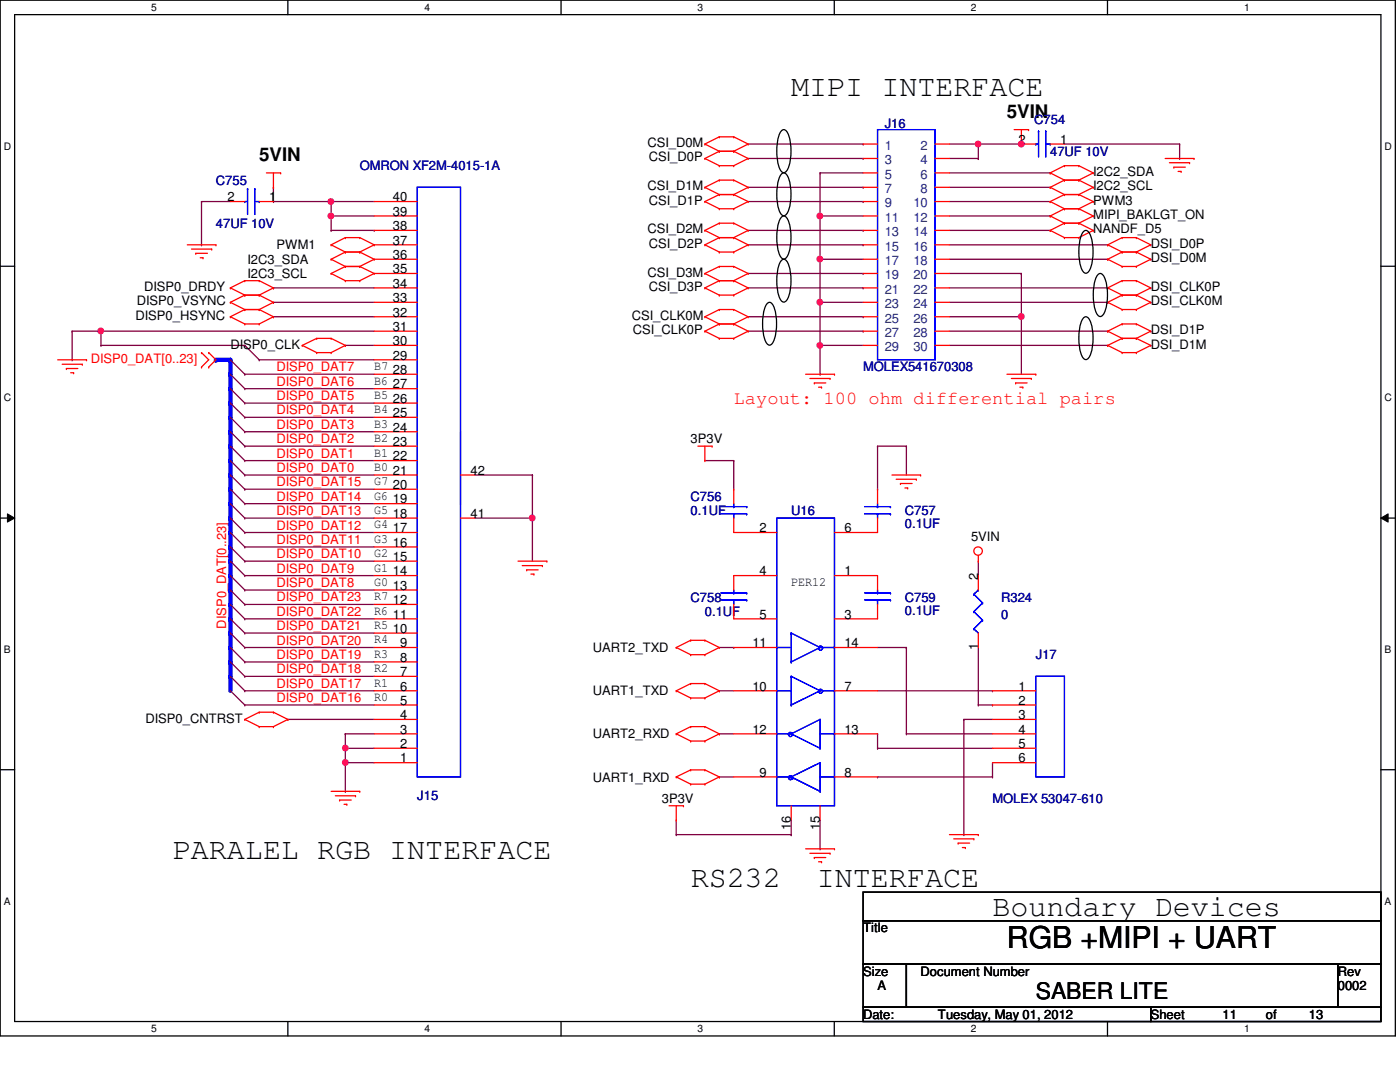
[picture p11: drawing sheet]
<svg xmlns="http://www.w3.org/2000/svg" width="279mm" height="216mm" viewBox="0 0 279 216" stroke-linecap="round" stroke-linejoin="round" font-family="sans-serif">
<path d="M0 0h278.5v206.7h-278.5zM2.9 2.9h272.7v200.9h-272.7z" fill="none" stroke="#000" stroke-width=".25"/>
<g fill="#fff">
<path d="M30.2 .3h1.1v2.3h-1.1z"/>
<path d="M30.2 204.1h1.1v2.3h-1.1z"/>
</g>
<path d="M57.4 0v2.9M57.4 203.8v2.9" fill="none" stroke="#000" stroke-width=".25"/>
<g fill="#fff">
<path d="M84.7 .3h1.1v2.3h-1.1z"/>
<path d="M84.7 204.1h1.1v2.3h-1.1z"/>
</g>
<path d="M112 0v2.9M112 203.8v2.9" fill="none" stroke="#000" stroke-width=".25"/>
<g fill="#fff">
<path d="M139.2 .3h1.1v2.3h-1.1z"/>
<path d="M139.2 204.1h1.1v2.3h-1.1z"/>
</g>
<path d="M166.5 0v2.9M166.5 203.8v2.9" fill="none" stroke="#000" stroke-width=".25"/>
<g fill="#fff">
<path d="M193.8 .3h1.1v2.3h-1.1z"/>
<path d="M193.8 204.1h1.1v2.3h-1.1z"/>
</g>
<path d="M221 0v2.9M221 203.8v2.9" fill="none" stroke="#000" stroke-width=".25"/>
<g fill="#fff">
<path d="M248.3 .3h1.1v2.3h-1.1z"/>
<path d="M248.3 204.1h1.1v2.3h-1.1z"/>
<path d="M.8 28h1.4v2.3h-1.4z"/>
<path d="M276.3 28h1.4v2.3h-1.4z"/>
<path d="M.8 78.2h1.4v2.3h-1.4z"/>
<path d="M276.3 78.2h1.4v2.3h-1.4z"/>
</g>
<path d="M0 53.1h2.9M275.6 53.1h2.9" fill="none" stroke="#000" stroke-width=".25"/>
<g fill="#fff">
<path d="M.8 128.5h1.3v2.2h-1.3z"/>
<path d="M276.3 128.5h1.3v2.2h-1.3z"/>
</g>
<path d="M0 103.4h2.9M275.6 103.4h2.9" fill="none" stroke="#000" stroke-width=".25"/>
<path d="M1.5 102.5l1.4 .9-1.4 .8zM275.6 103.4l1.4-.9v1.7z" fill="#000"/>
<path d="M1.5 102.5l1.4 .9-1.4 .8zM275.6 103.4l1.4-.9v1.7z" fill="none" stroke="#000" stroke-width=".2"/>
<g fill="#fff">
<path d="M.8 178.7h1.3v2.2h-1.3z"/>
<path d="M276.3 178.7h1.3v2.2h-1.3z"/>
</g>
<path d="M0 153.6h2.9M275.6 153.6h2.9" fill="none" stroke="#000" stroke-width=".25"/>
<path d="M48.9 68.9h.1M48.9 68.9l2.8 2.9M54.6 60.3h.1M54.6 60.3h20.1M48.9 97.6h.1M48.9 94.8h.1M48.9 97.6h25.8M48.9 94.8h25.8M48.9 100.5h.1M48.9 100.5h25.8M48.9 135h.1M48.9 135h25.8" fill="none" stroke="#800040" stroke-width=".25"/>
<path d="M43.1 71.8h2.9" fill="none" stroke="#00f" stroke-width=".85"/>
<circle cx="43.1" cy="71.8" r=".42" fill="#00f"/>
<path d="M48.9 132.1h.1M48.9 132.1h25.8" fill="none" stroke="#800040" stroke-width=".25"/>
<path d="M46 71.8v2.9" fill="none" stroke="#00f" stroke-width=".85"/>
<circle cx="46" cy="71.8" r=".42" fill="#00f"/>
<g fill="none" stroke="#800040" stroke-width=".25">
<path d="M20.2 66.1h.1M20.2 66.1h54.5M54.6 63.2h.1M54.6 63.2h20.1M48.9 91.9h.1M48.9 89h.1M48.9 91.9h25.8M48.9 89h25.8M48.9 129.2h.1M48.9 126.3h.1M48.9 129.2h25.8M48.9 126.3h25.8"/>
<path d="M48.9 140.7h.1M48.9 140.7h25.8"/>
</g>
<circle cx="20.1" cy="66" r=".56" fill="#f0f"/>
<circle cx="20.1" cy="66" r=".56" fill="none" stroke="#f0f" stroke-width=".25"/>
<path d="M46 135v2.8" fill="none" stroke="#00f" stroke-width=".85"/>
<circle cx="46" cy="135" r=".42" fill="#00f"/>
<path d="M48.9 74.7h.1M48.9 74.7h25.8" fill="none" stroke="#800040" stroke-width=".25"/>
<path d="M46 132.1v2.9" fill="none" stroke="#00f" stroke-width=".85"/>
<circle cx="46" cy="132.1" r=".42" fill="#00f"/>
<path d="M48.9 86.1h.1M48.9 86.1h25.8" fill="none" stroke="#800040" stroke-width=".25"/>
<path d="M46 129.2v2.9" fill="none" stroke="#00f" stroke-width=".85"/>
<circle cx="46" cy="129.2" r=".42" fill="#00f"/>
<path d="M48.9 123.5h.1M48.9 123.5h25.8" fill="none" stroke="#800040" stroke-width=".25"/>
<path d="M46 126.3v2.9" fill="none" stroke="#00f" stroke-width=".85"/>
<circle cx="46" cy="126.3" r=".42" fill="#00f"/>
<path d="M46 123.5v2.8" fill="none" stroke="#00f" stroke-width=".85"/>
<circle cx="46" cy="123.5" r=".42" fill="#00f"/>
<path d="M48.9 83.3h.1M48.9 83.3h25.8" fill="none" stroke="#800040" stroke-width=".25"/>
<path d="M46 120.6v2.9" fill="none" stroke="#00f" stroke-width=".85"/>
<circle cx="46" cy="120.6" r=".42" fill="#00f"/>
<path d="M68.9 68.9h.1M68.9 68.9h5.8M48.9 120.6h.1M48.9 120.6h25.8" fill="none" stroke="#800040" stroke-width=".25"/>
<path d="M46 117.7v2.9" fill="none" stroke="#00f" stroke-width=".85"/>
<circle cx="46" cy="117.7" r=".42" fill="#00f"/>
<path d="M46 114.9v2.8" fill="none" stroke="#00f" stroke-width=".85"/>
<circle cx="46" cy="114.9" r=".42" fill="#00f"/>
<path d="M68.9 152.2h.1M68.9 149.3v2.9" fill="none" stroke="#800040" stroke-width=".25"/>
<circle cx="68.9" cy="152.1" r=".56" fill="#f0f"/>
<circle cx="68.9" cy="152.1" r=".56" fill="none" stroke="#f0f" stroke-width=".25"/>
<path d="M51.7 71.8h.1M51.7 71.8h23M48.9 80.4h.1M48.9 80.4h25.8M57.4 143.6h.1M57.4 143.6h17.3M68.9 149.3h.1M68.9 149.3h5.8" fill="none" stroke="#800040" stroke-width=".25"/>
<path d="M46 112v2.9" fill="none" stroke="#00f" stroke-width=".85"/>
<circle cx="46" cy="112" r=".42" fill="#00f"/>
<path d="M48.9 117.7h.1M48.9 117.7h25.8M68.9 157.9h.1M68.9 152.2h.1M68.9 152.2v5.7M68.9 152.2h5.8" fill="none" stroke="#800040" stroke-width=".25"/>
<path d="M46 109.1v2.9" fill="none" stroke="#00f" stroke-width=".85"/>
<circle cx="46" cy="109.1" r=".42" fill="#00f"/>
<path d="M46 106.3v2.8" fill="none" stroke="#00f" stroke-width=".85"/>
<circle cx="46" cy="106.3" r=".42" fill="#00f"/>
<path d="M48.9 77.6h.1M48.9 77.6h25.8" fill="none" stroke="#800040" stroke-width=".25"/>
<path d="M46 103.4v2.9" fill="none" stroke="#00f" stroke-width=".85"/>
<circle cx="46" cy="103.4" r=".42" fill="#00f"/>
<path d="M48.9 114.9h.1M48.9 114.9h25.8" fill="none" stroke="#800040" stroke-width=".25"/>
<path d="M46 100.5v2.9" fill="none" stroke="#00f" stroke-width=".85"/>
<circle cx="46" cy="100.5" r=".42" fill="#00f"/>
<path d="M46 97.6v2.9" fill="none" stroke="#00f" stroke-width=".85"/>
<circle cx="46" cy="97.6" r=".42" fill="#00f"/>
<path d="M46 94.8v2.8" fill="none" stroke="#00f" stroke-width=".85"/>
<circle cx="46" cy="94.8" r=".42" fill="#00f"/>
<path d="M48.9 112h.1M48.9 112h25.8" fill="none" stroke="#800040" stroke-width=".25"/>
<path d="M46 91.9v2.9" fill="none" stroke="#00f" stroke-width=".85"/>
<circle cx="46" cy="91.9" r=".42" fill="#00f"/>
<path d="M46 89v2.9" fill="none" stroke="#00f" stroke-width=".85"/>
<circle cx="46" cy="89" r=".42" fill="#00f"/>
<path d="M46 86.1v2.9" fill="none" stroke="#00f" stroke-width=".85"/>
<circle cx="46" cy="86.1" r=".42" fill="#00f"/>
<path d="M48.9 109.1h.1M48.9 109.1h25.8" fill="none" stroke="#800040" stroke-width=".25"/>
<path d="M46 83.3v2.8" fill="none" stroke="#00f" stroke-width=".85"/>
<circle cx="46" cy="83.3" r=".42" fill="#00f"/>
<path d="M46 80.4v2.9" fill="none" stroke="#00f" stroke-width=".85"/>
<circle cx="46" cy="80.4" r=".42" fill="#00f"/>
<path d="M48.9 106.3h.1M48.9 106.3h25.8" fill="none" stroke="#800040" stroke-width=".25"/>
<path d="M46 77.6v2.8" fill="none" stroke="#00f" stroke-width=".85"/>
<circle cx="46" cy="77.6" r=".42" fill="#00f"/>
<path d="M46 74.7v2.9" fill="none" stroke="#00f" stroke-width=".85"/>
<circle cx="46" cy="74.7" r=".42" fill="#00f"/>
<g fill="none" stroke="#800040" stroke-width=".25">
<path d="M54.6 57.4h.1M54.6 57.4h20.1M66.1 40.2h.1M66.1 40.2h8.6M20.2 68.9h.1M20.2 68.9h28.7M91.9 86.1v14.4M48.9 103.4h.1M48.9 103.4h25.8M91.9 100.5h.1M106.3 103.4h.1M106.3 103.4v8.6"/>
<path d="M48.9 137.8h.1M48.9 137.8h25.8"/>
</g>
<circle cx="66" cy="40.2" r=".56" fill="#f0f"/>
<circle cx="66" cy="40.2" r=".56" fill="none" stroke="#f0f" stroke-width=".25"/>
<path d="M66.1 43.1h.1M66.1 43.1h8.6M94.8 94.8h11.5M106.3 94.8h.1M94.8 103.4h11.5M106.3 103.4h.1" fill="none" stroke="#800040" stroke-width=".25"/>
<circle cx="106.2" cy="103.4" r=".56" fill="#f0f"/>
<circle cx="106.2" cy="103.4" r=".56" fill="none" stroke="#f0f" stroke-width=".25"/>
<g fill="none" stroke="#800040" stroke-width=".25">
<path d="M54.6 37.4h.1M54.6 37.4v2.8M40.2 40.2h.1M40.2 48.9h.1M40.2 40.2h5.8M40.2 40.2v8.7M54.6 40.2h.1M54.6 40.2h11.5M66.1 40.2h.1M66.1 46h.1M66.1 40.2v5.8M14.4 66.1h.1"/>
<path d="M14.4 71.8h.1M14.4 66.1h5.8M14.4 66.1v5.7M20.2 66.1h.1M20.2 66.1v2.8M106.3 94.8h.1M106.3 94.8v8.6"/>
</g>
<circle cx="66" cy="43.1" r=".56" fill="#f0f"/>
<circle cx="66" cy="43.1" r=".56" fill="none" stroke="#f0f" stroke-width=".25"/>
<path d="M66.1 46h8.6M74.7 46h.1M68.9 146.4h.1M68.9 146.4v2.9" fill="none" stroke="#800040" stroke-width=".25"/>
<circle cx="68.9" cy="149.3" r=".56" fill="#f0f"/>
<circle cx="68.9" cy="149.3" r=".56" fill="none" stroke="#f0f" stroke-width=".25"/>
<path d="M163.7 34.5h.1M163.7 34.5h8.6M163.7 34.5v8.6M163.7 43.1h.1M68.9 146.4h.1M68.9 146.4h5.8" fill="none" stroke="#800040" stroke-width=".25"/>
<circle cx="163.6" cy="43.1" r=".56" fill="#f0f"/>
<circle cx="163.6" cy="43.1" r=".56" fill="none" stroke="#f0f" stroke-width=".25"/>
<path d="M163.7 43.1h.1M163.7 51.7h.1M163.7 43.1h8.6M163.7 43.1v8.6M189.5 54.6h14.3M203.8 54.6h.1" fill="none" stroke="#800040" stroke-width=".25"/>
<circle cx="163.6" cy="51.7" r=".56" fill="#f0f"/>
<circle cx="163.6" cy="51.7" r=".56" fill="none" stroke="#f0f" stroke-width=".25"/>
<path d="M189.5 63.2h14.3M203.8 63.2h.1" fill="none" stroke="#800040" stroke-width=".25"/>
<circle cx="203.8" cy="63.2" r=".56" fill="#f0f"/>
<circle cx="203.8" cy="63.2" r=".56" fill="none" stroke="#f0f" stroke-width=".25"/>
<path d="M163.7 51.7h.1M163.7 51.7h8.6M163.7 51.7v8.6M203.8 54.6h.1M203.8 54.6v8.6M163.7 60.3h.1" fill="none" stroke="#800040" stroke-width=".25"/>
<circle cx="163.6" cy="60.3" r=".56" fill="#f0f"/>
<circle cx="163.6" cy="60.3" r=".56" fill="none" stroke="#f0f" stroke-width=".25"/>
<g fill="none" stroke="#800040" stroke-width=".25">
<path d="M189.5 34.5h20.1M189.5 37.4h20.1M209.6 34.5h.1M209.6 37.4h.1M149.3 46h23M149.3 48.9h23M172.3 46h.1M172.3 48.9h.1M189.5 43.1h20.1M189.5 57.4h31.6M209.6 43.1h.1M221.1 57.4h.1"/>
<path d="M163.7 60.3h.1M163.7 68.9h.1M163.7 60.3h8.6M163.7 60.3v8.6M189.5 60.3h31.6M189.5 66.1h31.6M189.5 68.9h31.6M221.1 60.3h.1M221.1 66.1h.1M221.1 68.9h.1"/>
</g>
<circle cx="163.6" cy="68.9" r=".56" fill="#f0f"/>
<circle cx="163.6" cy="68.9" r=".56" fill="none" stroke="#f0f" stroke-width=".25"/>
<path d="M189.5 28.7h5.7M195.2 28.7h.1M189.5 48.9h31.6M189.5 51.7h31.6M189.5 46h20.1M209.6 46h.1M221.1 48.9h.1M221.1 51.7h.1M163.7 68.9h.1M163.7 74.7h.1M163.7 68.9h8.6M163.7 68.9v5.8" fill="none" stroke="#800040" stroke-width=".25"/>
<circle cx="195.2" cy="28.7" r=".56" fill="#f0f"/>
<circle cx="195.2" cy="28.7" r=".56" fill="none" stroke="#f0f" stroke-width=".25"/>
<path d="M189.5 31.6h5.7M195.2 31.6h.1M195.2 28.7h8.6M203.8 28.7h.1" fill="none" stroke="#800040" stroke-width=".25"/>
<circle cx="203.8" cy="28.8" r=".56" fill="#f0f"/>
<circle cx="203.8" cy="28.8" r=".56" fill="none" stroke="#f0f" stroke-width=".25"/>
<g fill="none" stroke="#800040" stroke-width=".25">
<path d="M149.3 28.7h23M149.3 31.6h23M149.3 37.4h23M172.3 28.7h.1M172.3 31.6h.1M172.3 37.4h.1M195.2 31.6h.1M195.2 28.7v2.9M212.4 28.7h23M235.4 28.7h.1M235.4 31.6h.1M235.4 28.7v2.9"/>
<path d="M149.3 57.4h23M149.3 54.6h23M149.3 40.2h23M172.3 57.4h.1M172.3 54.6h.1M172.3 40.2h.1M189.5 40.2h20.1M209.6 40.2h.1M46 77.6h.1M46 74.7h.1M46 71.8h.1M46 77.6l2.9 2.8"/>
<path d="M46 74.7l2.9 2.9M46 71.8l2.9 2.9M149.3 63.2h23M149.3 66.1h23M172.3 63.2h.1M172.3 66.1h.1M203.8 63.2h.1M203.8 63.2v11.5M46 97.6h.1M46 94.8h.1M46 91.9h.1M46 89h.1"/>
<path d="M46 86.1h.1M46 83.3h.1M46 80.4h.1M46 97.6l2.9 2.9M46 94.8l2.9 2.8M46 91.9l2.9 2.9M46 89l2.9 2.9M46 86.1l2.9 2.9M46 83.3l2.9 2.8M46 80.4l2.9 2.9M140.7 91.9h5.7M146.4 97.6h.1"/>
<path d="M146.4 91.9h.1M146.4 91.9v5.7M175.1 97.6h.1M175.1 89h.1M175.1 89v8.6M175.1 89h5.8M180.9 89h.1M180.9 89v5.8M46 117.7h.1M46 114.9h.1M46 112h.1M46 109.1h.1"/>
<path d="M46 106.3h.1M46 103.4h.1M46 100.5h.1M46 117.7l2.9 2.9M46 114.9l2.9 2.8M46 112l2.9 2.9M46 109.1l2.9 2.9M46 106.3l2.9 2.8M46 103.4l2.9 2.9M46 100.5l2.9 2.9M195.2 114.9h.1M195.2 112v2.9"/>
<path d="M46 137.8h.1M46 135h.1M46 132.1h.1M46 129.2h.1M46 126.3h.1M46 123.5h.1M46 120.6h.1M46 137.8l2.9 2.9M46 135l2.9 2.8M46 132.1l2.9 2.9M46 129.2l2.9 2.9M46 126.3l2.9 2.9"/>
<path d="M46 123.5l2.9 2.8M46 120.6l2.9 2.9M143.6 137.8h.1M143.6 129.2h2.8M143.6 137.8h2.8M146.4 129.2h.1M175.1 129.2h5.8M175.1 137.8h23M180.9 129.2h.1M180.9 129.2v17.2M195.2 129.2v11.5M198.1 137.8h.1"/>
<path d="M143.6 146.4h.1M143.6 155h.1M143.6 155h2.8M143.6 146.4h2.8M175.1 149.3h.1M175.1 146.4h.1M175.1 155h.1M175.1 149.3h23M175.1 146.4v2.9M175.1 155h23M180.9 146.4h.1M180.9 146.4h17.2"/>
<path d="M192.4 143.6h.1M192.4 143.6h5.7M192.4 143.6v22.9M195.2 140.7h.1M195.2 140.7h2.9M198.1 155h.1M198.1 140.7h.1M198.1 152.2v2.8M135 166.5h.1M135 166.5h22.9M135 163.7v2.8M157.9 166.5h.1"/>
<path d="M157.9 163.7v2.8M163.7 169.4h.1M163.7 163.7v5.7M192.4 166.5h.1"/>
</g>
<g fill="none" stroke="#f00" stroke-width=".25">
<path d="M53.2 34.5h2.8M54.6 37.4h.1M54.6 34.5v2.9M56 34.5h.1M140.7 28.7h.1M140.7 31.6h.1M140.7 37.4h.1M140.7 28.7l2.9 1.5M140.7 31.6l2.9 1.5M140.7 37.4l2.9 1.4M143.6 30.2h.1M143.6 27.3h.1"/>
<path d="M143.6 33.1h.1M143.6 38.8h.1M143.6 35.9h.1M143.6 35.9h2.8M143.6 33.1h2.8M143.6 38.8h2.8M143.6 30.2h2.8M143.6 27.3h2.8M143.6 27.3l-2.9 1.4M143.6 30.2l-2.9 1.4M143.6 35.9l-2.9 1.5M143.6 38.8l-2.9 1.4"/>
<path d="M146.4 30.2h.1M146.4 27.3h.1M146.4 33.1h.1M146.4 38.8h.1M146.4 35.9h.1M146.4 27.3l2.9 1.4M146.4 30.2l2.9 1.4M146.4 35.9l2.9 1.5M146.4 38.8l2.9 1.4M149.3 28.7h.1M149.3 31.6h.1M149.3 37.4h.1"/>
<path d="M149.3 28.7l-2.9 1.5M149.3 31.6l-2.9 1.5M149.3 37.4l-2.9 1.4M172.3 34.5h2.8M172.3 31.6h2.8M172.3 28.7h2.8M172.3 37.4h2.8M186.6 34.5h2.9M186.6 31.6h2.9M186.6 28.7h2.9M186.6 37.4h2.9M202.4 25.9h2.9"/>
<path d="M203.8 28.7h.1M203.8 25.9v2.8M203.8 28.7h2.9M205.3 25.9h.1M209.6 34.5h.1M209.6 37.4h.1M209.6 34.5l2.8 1.4M209.6 37.4l2.8 1.4M209.6 28.7h2.8M212.4 35.9h.1M212.4 33.1h.1M212.4 38.8h.1"/>
<path d="M212.4 35.9h2.9M212.4 33.1l-2.8 1.4M212.4 33.1h2.9M212.4 38.8h2.9M212.4 35.9l-2.8 1.5M212.4 38.8l-2.8 1.4M215.3 35.9h.1M215.3 33.1h.1M215.3 38.8h.1M215.3 33.1l2.9 1.4M215.3 35.9l2.9 1.5M215.3 38.8l2.9 1.4"/>
<path d="M218.2 34.5h.1M218.2 37.4h.1M218.2 34.5l-2.9 1.4M218.2 37.4l-2.9 1.4M232.5 31.6h5.8M233.4 32.5h4M234.3 33.4h.1M234.3 33.4h2.3M235.1 34.2h.6M235.7 34.2h.1M237.4 32.5h.1M238.3 31.6h.1"/>
<path d="M37.4 48.9h5.7M38.2 49.7h4M39.1 50.5h.1M39.1 50.5h2.3M40 51.4h.5M40.5 51.4h.1M42.2 49.7h.1M43.1 48.9h.1M46 57.4h.1M46 57.4l2.9 1.5M46 40.2h2.9M48.9 58.9h.1"/>
<path d="M48.9 56h.1M48.9 56h2.8M48.9 58.9h2.8M48.9 58.9l-2.9 1.4M48.9 56l-2.9 1.4M51.7 58.9h.1M51.7 56h.1M51.7 58.9l2.9 1.4M51.7 56l2.9 1.4M51.7 40.2h2.9M54.6 57.4h.1M54.6 57.4l-2.9 1.5"/>
<path d="M66.1 51.7h.1M66.1 54.6h.1M66.1 48.9h.1M66.1 51.7l2.8 1.5M66.1 54.6l2.8 1.4M66.1 48.9l2.8 1.4M68.9 50.3h.1M68.9 53.2h.1M68.9 56h.1M68.9 47.4h.1M68.9 50.3l-2.8 1.4M68.9 50.3h2.9"/>
<path d="M68.9 53.2h2.9M68.9 53.2l-2.8 1.4M68.9 56h2.9M68.9 47.4h2.9M68.9 47.4l-2.8 1.5M71.8 50.3h.1M71.8 53.2h.1M71.8 56h.1M71.8 47.4h.1M71.8 50.3l2.9 1.4M71.8 53.2l2.9 1.4M71.8 47.4l2.9 1.5"/>
<path d="M74.7 51.7h.1M74.7 54.6h.1M74.7 48.9h.1M74.7 51.7l-2.9 1.5M74.7 54.6l-2.9 1.4M74.7 48.9l-2.9 1.4M74.7 48.9h8.6M74.7 57.4h8.6M74.7 54.6h8.6M74.7 51.7h8.6M74.7 46h8.6M74.7 43.1h8.6"/>
<path d="M74.7 40.2h8.6M140.7 46h.1M140.7 48.9h.1M140.7 54.6h.1M140.7 57.4h.1M140.7 40.2h.1M140.7 46l2.9 1.4M140.7 48.9l2.9 1.4M140.7 54.6l2.9 1.4M140.7 57.4l2.9 1.5M140.7 40.2l2.9 1.5M143.6 47.4h.1"/>
<path d="M143.6 44.5h.1M143.6 50.3h.1M143.6 56h.1M143.6 53.2h.1M143.6 58.9h.1M143.6 41.7h.1M143.6 50.3h2.8M143.6 53.2h2.8M143.6 56h2.8M143.6 47.4h2.8M143.6 44.5h2.8M143.6 44.5l-2.9 1.5"/>
<path d="M143.6 47.4l-2.9 1.5M143.6 58.9h2.8M143.6 53.2l-2.9 1.4M143.6 56l-2.9 1.4M143.6 41.7h2.8M146.4 47.4h.1M146.4 44.5h.1M146.4 50.3h.1M146.4 56h.1M146.4 53.2h.1M146.4 58.9h.1M146.4 41.7h.1"/>
<path d="M146.4 44.5l2.9 1.5M146.4 47.4l2.9 1.5M146.4 53.2l2.9 1.4M146.4 56l2.9 1.4M149.3 46h.1M149.3 48.9h.1M149.3 54.6h.1M149.3 57.4h.1M149.3 40.2h.1M149.3 46l-2.9 1.4M149.3 48.9l-2.9 1.4M149.3 54.6l-2.9 1.4"/>
<path d="M149.3 57.4l-2.9 1.5M149.3 40.2l-2.9 1.5M172.3 48.9h2.8M172.3 57.4h2.8M172.3 54.6h2.8M172.3 51.7h2.8M172.3 46h2.8M172.3 43.1h2.8M172.3 40.2h2.8M186.6 48.9h2.9M186.6 57.4h2.9M186.6 54.6h2.9"/>
<path d="M186.6 51.7h2.9M186.6 46h2.9M186.6 43.1h2.9M186.6 40.2h2.9M209.6 43.1h.1M209.6 40.2h.1M209.6 46h.1M209.6 43.1l2.8 1.4M209.6 40.2l2.8 1.5M209.6 46l2.8 1.4M212.4 44.5h.1M212.4 41.7h.1"/>
<path d="M212.4 47.4h.1M212.4 47.4h2.9M212.4 44.5h2.9M212.4 41.7h2.9M212.4 41.7l-2.8 1.4M212.4 44.5l-2.8 1.5M215.3 44.5h.1M215.3 41.7h.1M215.3 47.4h.1M215.3 44.5l2.9 1.5M215.3 41.7l2.9 1.4M218.2 43.1h.1"/>
<path d="M218.2 40.2h.1M218.2 46h.1M218.2 43.1l-2.9 1.4M218.2 40.2l-2.9 1.5M218.2 46l-2.9 1.4M221.1 57.4h.1M221.1 51.7h.1M221.1 48.9h.1M221.1 57.4l2.8 1.5M221.1 51.7l2.8 1.5M221.1 48.9l2.8 1.4M223.9 58.9h.1"/>
<path d="M223.9 56h.1M223.9 53.2h.1M223.9 50.3h.1M223.9 47.4h.1M223.9 50.3h2.9M223.9 53.2h2.9M223.9 56h2.9M223.9 47.4h2.9M223.9 58.9l-2.8 1.4M223.9 58.9h2.9M223.9 56l-2.8 1.4M223.9 50.3l-2.8 1.4"/>
<path d="M223.9 47.4l-2.8 1.5M226.8 58.9h.1M226.8 56h.1M226.8 53.2h.1M226.8 50.3h.1M226.8 47.4h.1M226.8 58.9l2.9 1.4M226.8 56l2.9 1.4M226.8 50.3l2.9 1.4M226.8 47.4l2.9 1.5M229.7 57.4h.1M229.7 51.7h.1"/>
<path d="M229.7 48.9h.1M229.7 57.4l-2.9 1.5M229.7 51.7l-2.9 1.5M229.7 48.9l-2.9 1.4M11.5 71.8h5.8M12.4 72.7h4M13.3 73.5h.1M13.3 73.5h2.2M14.1 74.4h.6M14.7 74.4h.1M16.4 72.7h.1M17.3 71.8h.1"/>
<path d="M40.2 73.2h.1M40.2 70.4h.1M40.2 70.4l1.5 1.4-1.5 1.4M41.7 70.4h.1M41.7 73.2h.1M41.7 70.4l1.4 1.4-1.4 1.4M46 63.2h.1M46 60.3h.1M46 63.2l2.9 1.4M46 60.3l2.9 1.5M48.9 64.6h.1M48.9 61.8h.1"/>
<path d="M48.9 61.8h2.8M48.9 64.6h2.8M48.9 61.8l-2.9 1.4M51.7 64.6h.1M51.7 61.8h.1M51.7 61.8l2.9 1.4M54.6 63.2h.1M54.6 60.3h.1M54.6 63.2l-2.9 1.4M54.6 60.3l-2.9 1.5M60.3 68.9h.1M60.3 68.9l2.9 1.5"/>
<path d="M63.2 70.4h.1M63.2 67.5h.1M63.2 70.4h2.9M63.2 67.5h2.9M63.2 67.5l-2.9 1.4M66.1 70.4h.1M66.1 67.5h.1M66.1 67.5l2.8 1.4M68.9 68.9h.1M68.9 68.9l-2.8 1.5M74.7 71.8h8.6M74.7 74.7h8.6"/>
<path d="M74.7 77.6h8.6M74.7 68.9h8.6M74.7 66.1h8.6M74.7 63.2h8.6M74.7 60.3h8.6M140.7 63.2h.1M140.7 66.1h.1M140.7 63.2l2.9 1.4M140.7 66.1l2.9 1.4M143.6 64.6h.1M143.6 61.8h.1M143.6 67.5h.1"/>
<path d="M143.6 61.8h2.8M143.6 67.5h2.8M143.6 64.6h2.8M143.6 61.8l-2.9 1.4M143.6 64.6l-2.9 1.5M146.4 64.6h.1M146.4 61.8h.1M146.4 67.5h.1M146.4 61.8l2.9 1.4M146.4 64.6l2.9 1.5M149.3 63.2h.1M149.3 66.1h.1"/>
<path d="M149.3 63.2l-2.9 1.4M149.3 66.1l-2.9 1.4M160.8 74.7h5.7M161.6 75.5h4.1M162.5 76.4h.1M162.5 76.4h2.3M163.4 77.3h.6M164 77.3h.1M165.7 75.5h.1M166.5 74.7h.1M172.3 68.9h2.8M172.3 66.1h2.8"/>
<path d="M172.3 63.2h2.8M172.3 60.3h2.8M186.6 68.9h2.9M186.6 66.1h2.9M186.6 63.2h2.9M186.6 60.3h2.9M201 74.7h5.7M201.8 75.5h4M202.7 76.4h.1M202.7 76.4h2.3M203.5 77.3h.6M204.1 77.3h.1"/>
<path d="M205.8 75.5h.1M206.7 74.7h.1M221.1 60.3h.1M221.1 68.9h.1M221.1 66.1h.1M221.1 60.3l2.8 1.5M221.1 68.9l2.8 1.5M221.1 66.1l2.8 1.4M223.9 61.8h.1M223.9 70.4h.1M223.9 67.5h.1M223.9 64.6h.1"/>
<path d="M223.9 61.8h2.9M223.9 70.4h2.9M223.9 67.5l-2.8 1.4M223.9 67.5h2.9M223.9 64.6l-2.8 1.5M223.9 64.6h2.9M226.8 61.8h.1M226.8 70.4h.1M226.8 67.5h.1M226.8 64.6h.1M226.8 67.5l2.9 1.4M226.8 64.6l2.9 1.5"/>
<path d="M229.7 60.3h.1M229.7 68.9h.1M229.7 66.1h.1M229.7 60.3l-2.9 1.5M229.7 68.9l-2.9 1.5M229.7 66.1l-2.9 1.4M74.7 89h8.6M74.7 94.8h8.6M74.7 97.6h8.6M74.7 91.9h8.6M74.7 86.1h8.6M74.7 83.3h8.6"/>
<path d="M74.7 80.4h8.6M91.9 94.8h2.9M139.3 89h2.8M140.7 91.9h.1M140.7 89v2.9M142.1 89h.1M146.4 97.6v2.9M175.1 97.6v2.9M178 94.8h5.7M178.9 95.6h4M179.7 96.5h.1M179.7 96.5h2.3"/>
<path d="M180.6 97.4h.5M181.1 97.4h.1M182.9 95.6h.1M183.7 94.8h.1M74.7 112h8.6M74.7 117.7h8.6M74.7 114.9h8.6M74.7 109.1h8.6M74.7 106.3h8.6M74.7 103.4h8.6M74.7 100.5h8.6M91.9 103.4h2.9"/>
<path d="M103.4 112h5.7M104.2 112.9h4M105.1 113.7h.1M105.1 113.7h2.3M106 114.6h.6M106.6 114.6h.1M108.2 112.9h.1M109.1 112h.1M146.4 103.4v2.9h8.6M155 114.9h-8.6v2.8M166.5 114.9h8.6v2.8M175.1 103.4v2.9h-8.6"/>
<path d="M195.2 112h.1M195.2 110.8v1.2M195.2 114.9v2.8M74.7 137.8h8.6M74.7 135h8.6M74.7 132.1h8.6M74.7 129.2h8.6M74.7 126.3h8.6M74.7 123.5h8.6M74.7 120.6h8.6M135 129.2h.1M135 137.8h.1"/>
<path d="M135 129.2l2.8 1.4M135 137.8l2.8 1.5M137.8 127.8h.1M137.8 130.6h.1M137.8 136.4h.1M137.8 139.3h.1M137.8 127.8l-2.8 1.4M137.8 127.8h2.9M137.8 130.6h2.9M137.8 136.4l-2.8 1.4M137.8 136.4h2.9M137.8 139.3h2.9"/>
<path d="M140.7 127.8h.1M140.7 130.6h.1M140.7 136.4h.1M140.7 139.3h.1M140.7 127.8l2.9 1.4M140.7 136.4l2.9 1.4M143.6 129.2h.1M143.6 137.8h.1M143.6 129.2l-2.9 1.4M143.6 137.8l-2.9 1.5M146.4 137.8h8.6M146.4 129.2h8.6"/>
<path d="M146.4 120.6v2.9h8.6M166.5 137.8h8.6M166.5 129.2h8.6M175.1 120.6v2.9h-8.6M195.2 126.3v2.9M198.1 137.8h8.6M48.9 143.6h.1M48.9 143.6l2.8 1.4M51.7 145h.1M51.7 142.1h.1M51.7 145h2.9M51.7 142.1h2.9"/>
<path d="M51.7 142.1l-2.8 1.5M54.6 145h.1M54.6 142.1h.1M54.6 142.1l2.8 1.5M57.4 143.6h.1M57.4 143.6l-2.8 1.4M66.1 157.9h5.7M66.9 158.8h4.1M67.8 159.6h.1M67.8 159.6h2.3M71 158.8h.1M71.8 157.9h.1"/>
<path d="M74.7 152.2h8.6M74.7 149.3h8.6M74.7 146.4h8.6M74.7 143.6h8.6M74.7 140.7h8.6M135 146.4h.1M135 155h.1M135 146.4l2.8 1.5M135 155l2.8 1.5M137.8 145h.1M137.8 147.9h.1M137.8 153.6h.1"/>
<path d="M137.8 156.5h.1M137.8 145l-2.8 1.4M137.8 145h2.9M137.8 147.9h2.9M137.8 153.6l-2.8 1.4M137.8 153.6h2.9M137.8 156.5h2.9M140.7 145h.1M140.7 147.9h.1M140.7 153.6h.1M140.7 156.5h.1M140.7 145l2.9 1.4"/>
<path d="M140.7 153.6l2.9 1.4M143.6 146.4h.1M143.6 155h.1M143.6 146.4l-2.9 1.5M143.6 155l-2.9 1.5M146.4 146.4h8.6M146.4 155h8.6M166.5 146.4h8.6M166.5 155h8.6M198.1 152.2h8.6M198.1 149.3h8.6M198.1 146.4h8.6"/>
<path d="M198.1 143.6h8.6M198.1 140.7h8.6M68.7 160.5h.5M69.2 160.5h.1M133.5 160.8h2.9M135 163.7h.1M135 160.8v2.9M136.4 160.8h.1M157.9 160.8v2.9M160.8 169.4h5.7M161.6 170.3h4.1M162.5 171.1h.1"/>
<path d="M162.5 171.1h2.3M163.4 172h.6M163.7 160.8v2.9M164 172h.1M165.7 170.3h.1M166.5 169.4h.1M189.5 166.5h5.7M190.3 167.4h4.1M191.2 168.2h.1M191.2 168.2h2.3M192.1 169.1h.6M192.7 169.1h.1"/>
<path d="M194.4 167.4h.1M195.2 166.5h.1"/>
<circle cx="195.2" cy="110" r=".84"/>
</g>
<g fill="none" stroke="#000" stroke-width=".25">
<path d="M156.1 26l.3-.1a1.79 1.79 0 0 1 1.1 1.6 10 10 0 0 1-.4 6.5l-.7 .5a1.79 1.79 0 0 1-1.1-1.7 10.4 10.4 0 0 1 .5-6.5zM156.1 34.6l.3-.1a1.79 1.79 0 0 1 1.1 1.6 9.9 9.9 0 0 1-.4 6.5l-.7 .5a1.79 1.79 0 0 1-1.1-1.7 10.3 10.3 0 0 1 .5-6.5zM156.1 43.2l.3-.1a1.79 1.79 0 0 1 1.1 1.6 10 10 0 0 1-.4 6.5l-.7 .5a1.79 1.79 0 0 1-1.1-1.6 10.4 10.4 0 0 1 .5-6.6zM156.1 51.8l.3-.1a1.79 1.79 0 0 1 1.1 1.6 9.9 9.9 0 0 1-.4 6.5l-.7 .5a1.79 1.79 0 0 1-1.1-1.6 10.3 10.3 0 0 1 .5-6.5zM216.4 46.1l.3-.1a1.79 1.79 0 0 1 1.1 1.6 9.9 9.9 0 0 1-.5 6.5l-.6 .4a1.79 1.79 0 0 1-1.1-1.6 10.3 10.3 0 0 1 .5-6.5zM219.3 54.7l.3-.1a1.79 1.79 0 0 1 1.1 1.6 10 10 0 0 1-.5 6.5l-.6 .5a1.79 1.79 0 0 1-1.1-1.7 10.4 10.4 0 0 1 .5-6.5zM153.3 60.4l.3-.1a1.8 1.8 0 0 1 1.1 1.6 10.1 10.1 0 0 1-.5 6.5l-.6 .5a1.79 1.79 0 0 1-1.1-1.6 10.3 10.3 0 0 1 .5-6.5zM216.4 63.3l.3-.1a1.79 1.79 0 0 1 1.1 1.6 9.9 9.9 0 0 1-.5 6.5l-.6 .5a1.79 1.79 0 0 1-1.1-1.7 10.3 10.3 0 0 1 .5-6.5zM172.3 178h103.3v5.7h-103.3zM172.3 183.7h103.3v8.7h-103.3zM172.3 192.4h8.6v8.6h-8.6zM180.9 192.4h86.1v8.6h-86.1z"/>
<path d="M267 192.4h8.6v8.6h-8.6zM172.3 201h57.4v2.8h-57.4zM229.7 201h45.9v2.8h-45.9z"/>
</g>
<g fill="none" stroke="#00f" stroke-width=".25">
<path d="M49.4 37.6h.1M49.4 37.6v5.2M50.8 37.6h.1M50.8 37.6v5.2M83.3 37.4h8.6v117.6h-8.6zM175.1 25.9h11.5v45.9h-11.5zM206.7 28.7h.1M206.7 28.7h.6M207.3 26.2h.1M207.3 26.2v5.1M208.7 26.2h.1M208.7 26.2v5.1"/>
<path d="M208.7 28.7h.9M209.6 28.7h.1M48.9 40.2h.1M48.9 40.2h.5M50.8 40.2h.9M51.7 40.2h.1M143.8 102.5h5.2M143.8 101.1h5.2M143.8 119.7h5.2M143.8 118.3h5.2M146.4 118.3h.1M146.4 119.7h.1"/>
<path d="M146.4 101.1h.1M146.4 102.5h.1M146.4 100.5v.6M146.4 102.5v.9M146.4 117.7v.6M146.4 119.7v.9M149 119.7h.1M149 118.3h.1M149 102.5h.1M149 101.1h.1M155 103.4h11.5v57.4h-11.5zM172.6 102.5h5.1"/>
<path d="M172.6 101.1h5.1M172.6 119.7h5.1M172.6 118.3h5.1M175.1 101.1h.1M175.1 102.5h.1M175.1 118.3h.1M175.1 119.7h.1M175.1 100.5v.6M175.1 102.5v.9M175.1 117.7v.6M175.1 119.7v.9M177.7 102.5h.1"/>
<path d="M177.7 101.1h.1M177.7 119.7h.1M177.7 118.3h.1M194.4 118.6h.1M194.4 118.6l1.7 1.7M195.2 117.7h.1M195.2 117.7l-.8 .9M155 137.8h.1M155 129.2h.1M155 137.8h2.9M155 129.2h2.9M157.9 126.3h.1"/>
<path d="M157.9 132.1h.1M157.9 135h.1M157.9 126.3v5.8M157.9 135v5.7M157.9 126.3l5.8 2.9M157.9 135l5.8 2.8M163.7 129.2l-5.8 2.9M163.7 137.8l-5.8 2.9M163.7 137.8h2.8M163.7 129.2h2.8M166.5 129.2h.1M166.5 137.8h.1"/>
<path d="M194.4 125.5h.1M194.4 122h.1M194.4 125.5l.8 .8M194.4 122l1.7 1.7M196.1 120.3h.1M196.1 123.7h.1M196.1 120.3l-1.7 1.7M196.1 123.7l-1.7 1.8M206.7 135h5.7v20h-5.7zM155 155h.1M155 146.4h.1M155 155h2.9"/>
<path d="M155 146.4h2.9M157.9 140.7h.1M157.9 155.3h.3M157.9 155l5.8 2.9M157.9 146.4l5.8 2.9M158.2 155.3h.1M163.7 152.2h.1M163.7 157.9h.1M163.7 143.6h.1M163.7 149.3h.1M163.7 143.6v5.7M163.7 152.2v5.7"/>
<path d="M163.7 152.2l-5.8 2.8M163.7 143.6l-5.8 2.8M163.7 155h2.8M163.7 146.4h2.8M166.5 146.4h.1M166.5 155h.1"/>
<circle cx="163.8" cy="129.3" r=".42"/>
<circle cx="163.8" cy="137.9" r=".4"/>
<circle cx="157.7" cy="146.6" r=".42"/>
<circle cx="157.8" cy="155.2" r=".4"/>
</g>
<circle cx="20.1" cy="66" r=".56" fill="#f0f"/>
<circle cx="20.1" cy="66" r=".56" fill="none" stroke="#f0f" stroke-width=".25"/>
<circle cx="68.9" cy="152.1" r=".56" fill="#f0f"/>
<circle cx="68.9" cy="152.1" r=".56" fill="none" stroke="#f0f" stroke-width=".25"/>
<circle cx="66" cy="40.2" r=".56" fill="#f0f"/>
<circle cx="66" cy="40.2" r=".56" fill="none" stroke="#f0f" stroke-width=".25"/>
<circle cx="106.2" cy="103.4" r=".56" fill="#f0f"/>
<circle cx="106.2" cy="103.4" r=".56" fill="none" stroke="#f0f" stroke-width=".25"/>
<circle cx="66" cy="43.1" r=".56" fill="#f0f"/>
<circle cx="66" cy="43.1" r=".56" fill="none" stroke="#f0f" stroke-width=".25"/>
<circle cx="68.9" cy="149.3" r=".56" fill="#f0f"/>
<circle cx="68.9" cy="149.3" r=".56" fill="none" stroke="#f0f" stroke-width=".25"/>
<circle cx="163.6" cy="43.1" r=".56" fill="#f0f"/>
<circle cx="163.6" cy="43.1" r=".56" fill="none" stroke="#f0f" stroke-width=".25"/>
<circle cx="163.6" cy="51.7" r=".56" fill="#f0f"/>
<circle cx="163.6" cy="51.7" r=".56" fill="none" stroke="#f0f" stroke-width=".25"/>
<circle cx="203.8" cy="63.2" r=".56" fill="#f0f"/>
<circle cx="203.8" cy="63.2" r=".56" fill="none" stroke="#f0f" stroke-width=".25"/>
<circle cx="163.6" cy="60.3" r=".56" fill="#f0f"/>
<circle cx="163.6" cy="60.3" r=".56" fill="none" stroke="#f0f" stroke-width=".25"/>
<circle cx="163.6" cy="68.9" r=".56" fill="#f0f"/>
<circle cx="163.6" cy="68.9" r=".56" fill="none" stroke="#f0f" stroke-width=".25"/>
<circle cx="195.2" cy="28.7" r=".56" fill="#f0f"/>
<circle cx="195.2" cy="28.7" r=".56" fill="none" stroke="#f0f" stroke-width=".25"/>
<circle cx="203.8" cy="28.8" r=".56" fill="#f0f"/>
<circle cx="203.8" cy="28.8" r=".56" fill="none" stroke="#f0f" stroke-width=".25"/>
<g font-size="6">
<text x="157.9" y="19.2">MIPI INTERFACE</text>
<text x="34.5" y="171.3">PARALEL RGB INTERFACE</text>
<text x="137.8" y="177">RS232</text>
<text x="163" y="177">INTERFACE</text>
<text x="198.1" y="182.8">Boundary Devices</text>
<text x="201" y="189.1">RGB +MIPI + UART</text>
</g>
<text font-size="4.6" x="206.7" y="199.3">SABER LITE</text>
<g font-size="3.7">
<text x="201" y="23.6">5VIN</text>
<text x="51.7" y="32.2">5VIN</text>
</g>
<text font-size="3.7" fill="#f00" x="146.4" y="80.6">Layout: 100 ohm differential pairs</text>
<g font-size="2.6">
<text x="129.2" y="29.4">CSI_D0M</text>
<text x="203.3" y="28.7">2</text>
<text x="211.6" y="28.7">1</text>
<text x="129.5" y="32.2">CSI_D0P</text>
<text x="218.2" y="35.1">I2C2_SDA</text>
<text x="45.4" y="40.2">2</text>
<text x="53.7" y="40.2">1</text>
<text x="78.4" y="40.2">40</text>
<text x="129.2" y="38">CSI_D1M</text>
<text x="129.5" y="40.9">CSI_D1P</text>
<text x="218.2" y="38">I2C2_SCL</text>
<text x="218.2" y="40.9">PWM3</text>
<text x="78.4" y="45.9">38</text>
<text x="78.4" y="43.1">39</text>
<text x="129.2" y="46.6">CSI_D2M</text>
<text x="218.2" y="43.7">MIPI_BAKLGT_ON</text>
<text x="218.2" y="46.6">NANDF_D5</text>
<text x="49.4" y="52.6">I2C3_SDA</text>
<text x="55.2" y="49.7">PWM1</text>
<text x="78.4" y="51.7">36</text>
<text x="78.4" y="48.8">37</text>
<text x="129.5" y="49.4">CSI_D2P</text>
<text x="229.7" y="52.3">DSI_D0M</text>
<text x="229.7" y="49.4">DSI_D0P</text>
<text x="28.7" y="58.1">DISP0_DRDY</text>
<text x="49.4" y="55.5">I2C3_SCL</text>
<text x="78.4" y="57.4">34</text>
<text x="78.4" y="54.5">35</text>
<text x="129.2" y="55.2">CSI_D3M</text>
<text x="129.5" y="58.1">CSI_D3P</text>
<text x="229.7" y="58.1">DSI_CLK0P</text>
<text x="27.1" y="63.8">DISP0_HSYNC</text>
<text x="27.3" y="60.9">DISP0_VSYNC</text>
<text x="78.4" y="63.2">32</text>
<text x="78.4" y="60.3">33</text>
<text x="126.1" y="63.8">CSI_CLK0M</text>
<text x="229.7" y="60.9">DSI_CLK0M</text>
<text x="46" y="69.6">DISP0_CLK</text>
<text x="78.4" y="71.8">29</text>
<text x="78.4" y="68.9">30</text>
<text x="78.4" y="66">31</text>
<text x="126.3" y="66.7">CSI_CLK0P</text>
<text x="229.7" y="69.6">DSI_D1M</text>
<text x="229.7" y="66.7">DSI_D1P</text>
<text x="74.7" y="76.8">B6</text>
<text x="74.7" y="73.9">B7</text>
<text x="78.4" y="77.5">27</text>
<text x="78.4" y="74.6">28</text>
<text x="74.7" y="79.6">B5</text>
<text x="74.7" y="82.5">B4</text>
<text x="78.4" y="83.2">25</text>
<text x="78.4" y="80.4">26</text>
<text x="74.7" y="85.3">B3</text>
<text x="74.7" y="88.2">B2</text>
<text x="78.4" y="89">23</text>
<text x="78.4" y="86.1">24</text>
<text x="137.8" y="88.5">3P3V</text>
<text x="74.7" y="91.1">B1</text>
<text x="74.7" y="94">B0</text>
<text x="78.4" y="94.7">21</text>
<text x="78.4" y="91.9">22</text>
<text x="93.9" y="94.7">42</text>
<text x="74.7" y="96.9">G7</text>
<text x="74.7" y="99.7">G6</text>
<text x="78.4" y="100.5">19</text>
<text x="78.4" y="97.6">20</text>
<text x="74.7" y="105.5">G4</text>
<text x="74.7" y="102.6">G5</text>
<text x="78.4" y="106.2">17</text>
<text x="78.4" y="103.3">18</text>
<text x="93.9" y="103.3">41</text>
<text x="151.6" y="106.2">2</text>
<text x="168.5" y="106.2">6</text>
<text x="193.8" y="108">5VIN</text>
<text x="74.7" y="108.3">G3</text>
<text x="74.7" y="111.2">G2</text>
<text x="78.4" y="111.9">15</text>
<text x="78.4" y="109.1">16</text>
<text x="74.7" y="114">G1</text>
<text x="74.7" y="116.9">G0</text>
<text x="74.7" y="119.8">R7</text>
<text x="78.4" y="117.7">13</text>
<text x="78.4" y="114.8">14</text>
<text x="151.6" y="114.8">4</text>
<text x="157.9" y="116.9">PER12</text>
<text x="168.5" y="114.8">1</text>
<text x="195.2" y="115.7" transform="rotate(-90 195.2 115.7)">2</text>
<text x="74.7" y="122.7">R6</text>
<text x="74.7" y="125.6">R5</text>
<text x="78.4" y="123.4">11</text>
<text x="78.4" y="120.6">12</text>
<text x="151.6" y="123.4">5</text>
<text x="168.5" y="123.4">3</text>
<text x="74.7" y="128.4">R4</text>
<text x="74.7" y="131.3">R3</text>
<text x="78.4" y="126.3">10</text>
<text x="79.8" y="129.2">9</text>
<text x="118.3" y="130.1">UART2_TXD</text>
<text x="150.2" y="129.2">11</text>
<text x="168.5" y="129.2">14</text>
<text x="195.2" y="129.8" transform="rotate(-90 195.2 129.8)">1</text>
<text x="74.7" y="137">R1</text>
<text x="74.7" y="134.2">R2</text>
<text x="79.8" y="137.8">6</text>
<text x="79.8" y="134.9">7</text>
<text x="79.8" y="132">8</text>
<text x="150.2" y="137.8">10</text>
<text x="168.5" y="137.8">7</text>
<text x="203.3" y="137.8">1</text>
<text x="74.7" y="139.9">R0</text>
<text x="79.8" y="143.5">4</text>
<text x="79.8" y="140.6">5</text>
<text x="118.3" y="138.7">UART1_TXD</text>
<text x="203.3" y="140.6">2</text>
<text x="203.3" y="143.5">3</text>
<text x="29" y="144.2">DISP0_CNTRST</text>
<text x="79.8" y="149.3">2</text>
<text x="79.8" y="146.4">3</text>
<text x="118.3" y="147.3">UART2_RXD</text>
<text x="150.2" y="146.4">12</text>
<text x="168.5" y="146.4">13</text>
<text x="203.3" y="146.4">4</text>
<text x="203.3" y="149.3">5</text>
<text x="79.8" y="152.1">1</text>
<text x="118.3" y="156">UART1_RXD</text>
<text x="151.6" y="155">9</text>
<text x="168.5" y="155">8</text>
<text x="203.3" y="152.1">6</text>
<text x="132.1" y="160.2">3P3V</text>
<text x="157.9" y="165.7" transform="rotate(-90 157.9 165.7)">16</text>
<text x="163.6" y="165.7" transform="rotate(-90 163.6 165.7)">15</text>
<text x="172.3" y="186.1">Title</text>
<text x="172.3" y="194.7">Size</text>
<text x="175.1" y="197.6">A</text>
<text x="183.7" y="194.7">Document Number</text>
<text x="267" y="194.7">Rev</text>
<text x="267" y="197.6">0002</text>
<text x="172.3" y="203.3">Date:</text>
<text x="187.2" y="203.3">Tuesday, May 01, 2012</text>
<text x="229.7" y="203.3">Sheet</text>
<text x="244" y="203.3">11</text>
<text x="252.6" y="203.3">of</text>
<text x="261.2" y="203.3">13</text>
</g>
<g font-size="2.6" fill="#000080">
<text x="176.6" y="25.6">J16</text>
<text x="206.4" y="24.8">C754</text>
<text x="71.8" y="34">OMRON XF2M-4015-1A</text>
<text x="209.6" y="31.1">47UF 10V</text>
<text x="43.1" y="36.8">C755</text>
<text x="43.1" y="45.4">47UF 10V</text>
<text x="172.3" y="74.1">MOLEX541670308</text>
<text x="137.8" y="99.9">C756</text>
<text x="137.8" y="102.8">0.1UF</text>
<text x="157.9" y="102.8">U16</text>
<text x="180.6" y="102.8">C757</text>
<text x="180.6" y="105.4">0.1UF</text>
<text x="137.8" y="120.1">C758</text>
<text x="140.7" y="122.9">0.1UF</text>
<text x="180.6" y="120.1">C759</text>
<text x="180.6" y="122.6">0.1UF</text>
<text x="199.8" y="120.1">R324</text>
<text x="199.8" y="123.5">0</text>
<text x="206.7" y="131.5">J17</text>
<text x="83.3" y="159.7">J15</text>
<text x="198.1" y="160.2">MOLEX 53047-610</text>
</g>
<g font-size="2.6" fill="#004080">
<text x="176.6" y="29.9">1</text>
<text x="183.7" y="29.9">2</text>
<text x="176.6" y="32.8">3</text>
<text x="176.6" y="35.7">5</text>
<text x="183.7" y="32.8">4</text>
<text x="183.7" y="35.7">6</text>
<text x="176.6" y="38.6">7</text>
<text x="176.6" y="41.4">9</text>
<text x="182.3" y="41.4">10</text>
<text x="183.7" y="38.6">8</text>
<text x="176.6" y="44.3">11</text>
<text x="176.6" y="47.2">13</text>
<text x="182.3" y="44.3">12</text>
<text x="182.3" y="47.2">14</text>
<text x="176.6" y="50">15</text>
<text x="176.6" y="52.9">17</text>
<text x="182.3" y="50">16</text>
<text x="182.3" y="52.9">18</text>
<text x="176.6" y="55.8">19</text>
<text x="176.6" y="58.6">21</text>
<text x="182.3" y="55.8">20</text>
<text x="182.3" y="58.6">22</text>
<text x="176.6" y="61.5">23</text>
<text x="176.6" y="64.4">25</text>
<text x="182.3" y="61.5">24</text>
<text x="182.3" y="64.4">26</text>
<text x="176.6" y="67.3">27</text>
<text x="176.6" y="70.1">29</text>
<text x="182.3" y="67.3">28</text>
<text x="182.3" y="70.1">30</text>
</g>
<g font-size="2.6" fill="#f00">
<text x="18.1" y="72.4">DISP0_DAT[0..23]</text>
<text x="55.2" y="74.1">DISP0_DAT7</text>
<text x="55.2" y="77">DISP0_DAT6</text>
<text x="55.2" y="82.7">DISP0_DAT4</text>
<text x="55.2" y="79.8">DISP0_DAT5</text>
<text x="55.2" y="88.4">DISP0_DAT2</text>
<text x="55.2" y="85.6">DISP0_DAT3</text>
<text x="55.2" y="94.2">DISP0_DAT0</text>
<text x="55.2" y="91.3">DISP0_DAT1</text>
<text x="55.2" y="99.9">DISP0_DAT14</text>
<text x="55.2" y="97">DISP0_DAT15</text>
<text x="55.2" y="105.7">DISP0_DAT12</text>
<text x="55.2" y="102.8">DISP0_DAT13</text>
<text x="55.2" y="111.4">DISP0_DAT10</text>
<text x="55.2" y="108.5">DISP0_DAT11</text>
<text x="55.2" y="117.1">DISP0_DAT8</text>
<text x="55.2" y="114.3">DISP0_DAT9</text>
<text x="45.1" y="125.5" transform="rotate(-90 45.1 125.5)">DISP0_DAT[0..23]</text>
<text x="55.2" y="125.7">DISP0_DAT21</text>
<text x="55.2" y="122.9">DISP0_DAT22</text>
<text x="55.2" y="120">DISP0_DAT23</text>
<text x="55.2" y="131.5">DISP0_DAT19</text>
<text x="55.2" y="128.6">DISP0_DAT20</text>
<text x="55.2" y="134.4">DISP0_DAT18</text>
<text x="55.2" y="137.2">DISP0_DAT17</text>
<text x="55.2" y="140.1">DISP0_DAT16</text>
</g>
<g font-size="2">
<text x="30.2" y="2.2">5</text>
<text x="84.7" y="2.2">4</text>
<text x="139.2" y="2.2">3</text>
<text x="193.8" y="2.2">2</text>
<text x="248.3" y="2.2">1</text>
<text x=".8" y="29.8">D</text>
<text x="276.3" y="29.8">D</text>
<text x=".8" y="80.1">C</text>
<text x="276.3" y="80.1">C</text>
<text x=".8" y="130.3">B</text>
<text x="276.3" y="130.3">B</text>
<text x=".8" y="180.5">A</text>
<text x="276.3" y="180.5">A</text>
<text x="30.2" y="206">5</text>
<text x="84.7" y="206">4</text>
<text x="139.2" y="206">3</text>
<text x="193.8" y="206">2</text>
<text x="248.3" y="206">1</text>
</g>
</svg>
